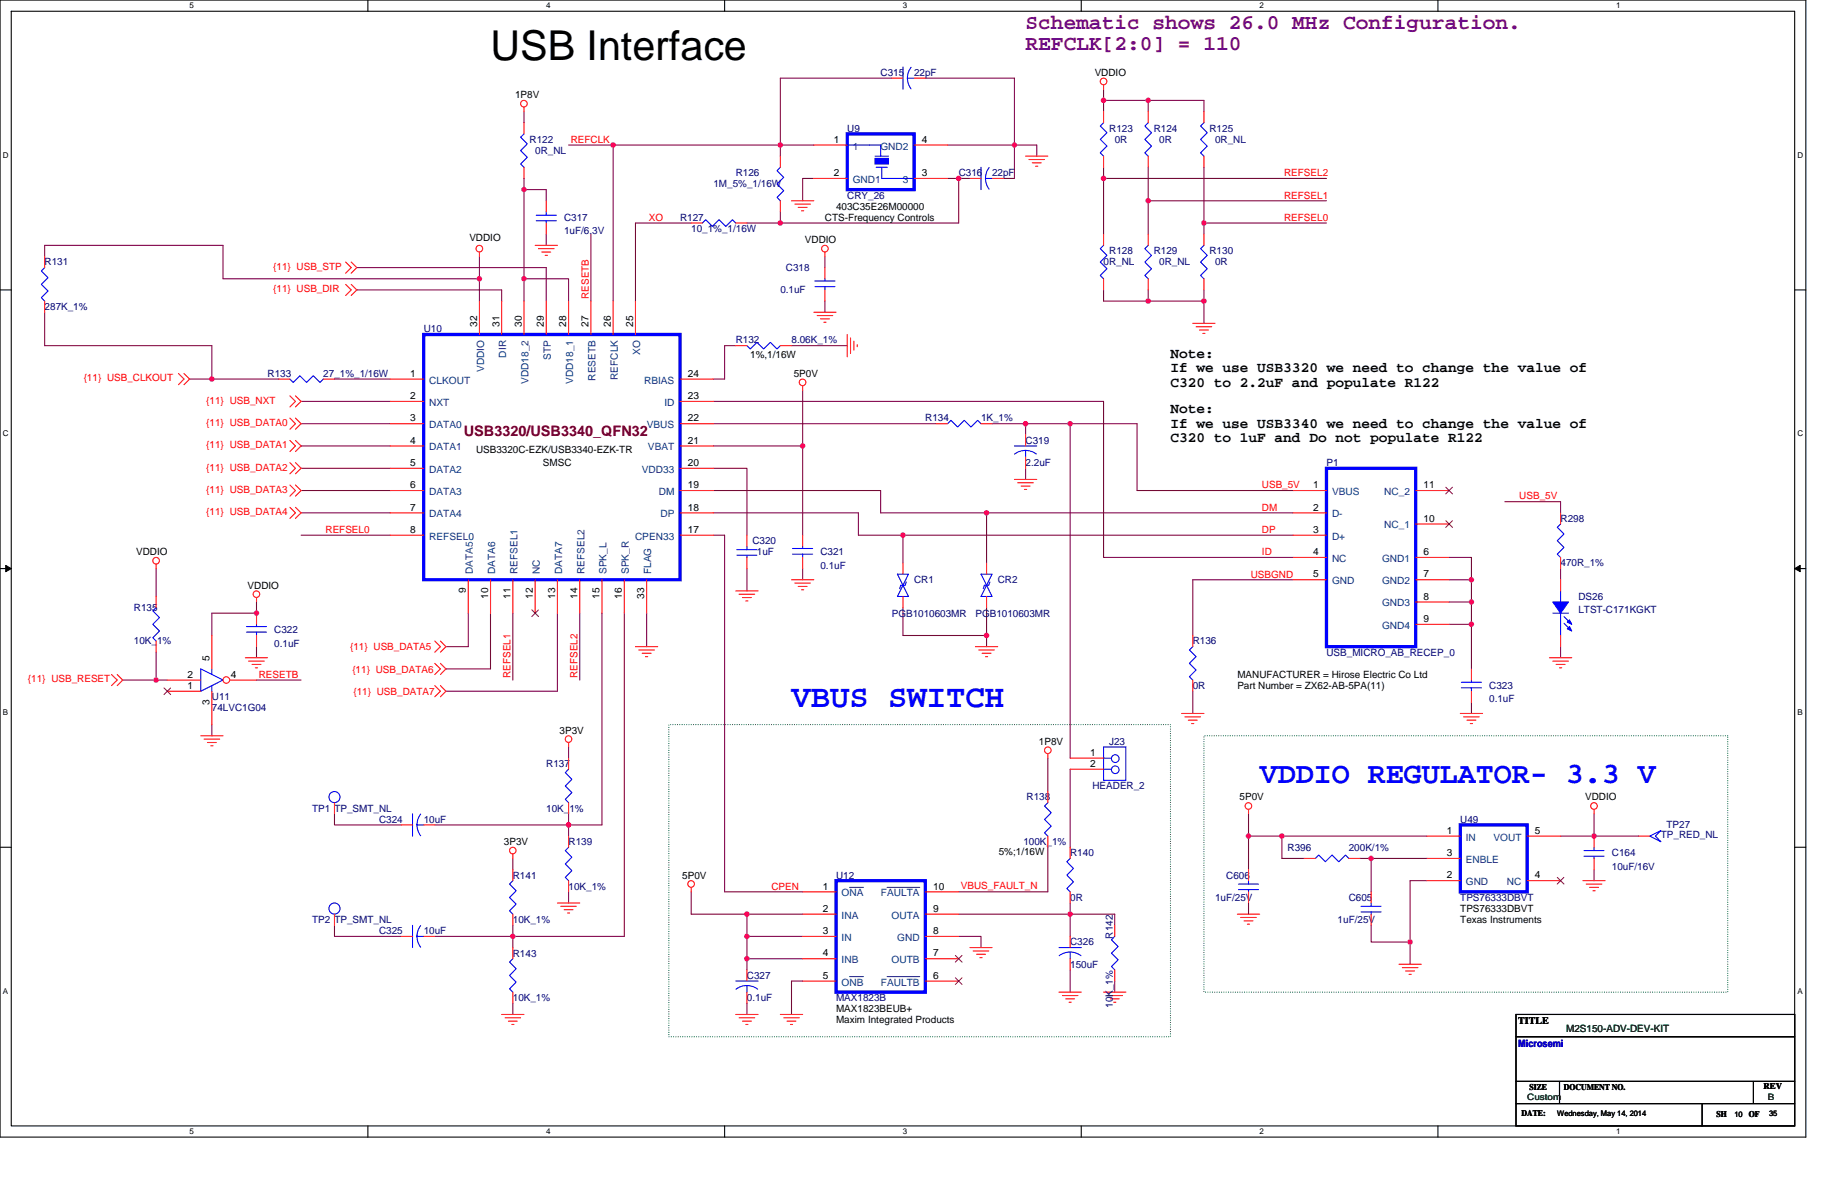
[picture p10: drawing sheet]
<svg xmlns="http://www.w3.org/2000/svg" width="432mm" height="279mm" viewBox="0 0 432 279" stroke-linecap="round" stroke-linejoin="round" font-family="sans-serif">
<path d="M0 0h428v269.5h-428zM2.7 2.7h422.6v264.1h-422.6z" fill="none" stroke="#000" stroke-width=".25"/>
<g fill="#fff">
<path d="M44.9 .3h1.1v2.1h-1.1z"/>
<path d="M44.9 267.1h1.1v2.1h-1.1z"/>
</g>
<path d="M87.2 0v2.7M87.2 266.8v2.7" fill="none" stroke="#000" stroke-width=".25"/>
<g fill="#fff">
<path d="M129.4 .3h1.1v2.1h-1.1z"/>
<path d="M129.4 267.1h1.1v2.1h-1.1z"/>
</g>
<path d="M171.7 0v2.7M171.7 266.8v2.7" fill="none" stroke="#000" stroke-width=".25"/>
<g fill="#fff">
<path d="M214 .3h1v2.1h-1z"/>
<path d="M214 267.1h1v2.1h-1z"/>
</g>
<path d="M256.2 0v2.7M256.2 266.8v2.7" fill="none" stroke="#000" stroke-width=".25"/>
<g fill="#fff">
<path d="M298.5 .3h1v2.1h-1z"/>
<path d="M298.5 267.1h1v2.1h-1z"/>
</g>
<path d="M340.8 0v2.7M340.8 266.8v2.7" fill="none" stroke="#000" stroke-width=".25"/>
<g fill="#fff">
<path d="M383 .3h1.1v2.1h-1.1z"/>
<path d="M383 267.1h1.1v2.1h-1.1z"/>
<path d="M.7 35.7h1.4v2.1h-1.4z"/>
<path d="M426 35.7h1.4v2.1h-1.4z"/>
<path d="M.7 101.7h1.4v2.1h-1.4z"/>
<path d="M426 101.7h1.4v2.1h-1.4z"/>
</g>
<path d="M0 68.7h2.7M425.3 68.7h2.7" fill="none" stroke="#000" stroke-width=".25"/>
<g fill="#fff">
<path d="M.7 167.8h1.2v2.1h-1.2z"/>
<path d="M426 167.8h1.2v2.1h-1.2z"/>
</g>
<path d="M0 134.7h2.7M425.3 134.7h2.7" fill="none" stroke="#000" stroke-width=".25"/>
<path d="M1.4 134l1.3 .7-1.3 .8zM425.3 134.7l1.3-.7v1.5z" fill="#000" stroke="#000" stroke-width=".24"/>
<g fill="#fff">
<path d="M.7 233.8h1.2v2.1h-1.2z"/>
<path d="M426 233.8h1.2v2.1h-1.2z"/>
</g>
<path d="M0 200.8h2.7M425.3 200.8h2.7M359.3 240.4h66v26.4h-66zM359.3 245.7h66M359.3 256.3h66M369.6 256.3v5.2M415.5 256.3v5.2M359.3 261.5h66M403.4 261.5v5.3" fill="none" stroke="#000" stroke-width=".25"/>
<path d="M158.5 171.7h118.9v74h-118.9zM285.3 174.4h124.2v60.7h-124.2z" fill="none" stroke="#008000" stroke-width=".25" stroke-dasharray="0 .5"/>
<g fill="none" stroke="#800040" stroke-width=".25">
<path d="M211.3 18.5h-26.4v15.9M219.3 18.5h21.1v15.9M124.2 26.4v2.7M134.7 34.4h10.6M145.3 34.4v37M145.3 34.4h39.6M184.9 34.4h8M184.9 34.4v2.6M224.6 34.4h15.8M240.4 34.4v7.9h-2.6M240.4 34.4h5.3v2.6M261.5 21.2v2.6"/>
<path d="M261.5 23.8v2.6M261.5 23.8h10.6M261.5 39.6v2.7M272.1 39.6v8M272.1 23.8v2.6M272.1 23.8h13.2v2.6M285.3 39.6v13.3M124.2 44.9v21.2h10.5v5.3M124.2 42.3v2.6M124.2 44.9h5.3v2.7M129.5 55.5v2.6M140 55.5v15.9"/>
<path d="M163.8 52.9h-13.2v18.5M177 52.9h7.9M184.9 50.2v2.7M192.9 42.3h-2.7v5.3M224.6 42.3h2.6M227.2 42.3v10.6h-42.3M227.2 42.3h2.6M261.5 42.3v13.2M261.5 42.3h52.9M272.1 47.6v7.9M272.1 47.6h42.3M285.3 52.9v2.6"/>
<path d="M285.3 52.9h29.1M10.6 60.8v-2.7h42.3v8h60.7v5.3M10.6 74v7.9h39.6v7.9M84.6 63.4h44.9v8M84.6 68.7h34.3v2.7M113.6 60.8v5.3M124.2 66.1v5.3M195.5 71.4v2.6M195.5 60.8v2.6M261.5 68.7v2.7h10.6M272.1 68.7v2.7M272.1 71.4h13.2"/>
<path d="M285.3 71.4v5.2M285.3 68.7v2.7M44.9 89.8h5.3M50.2 89.8h15.9M71.4 95.1h21.1M79.3 89.8h13.2M169.1 95.1h92.4v37h45M174.4 81.9h-2.7v7.9h-2.6M187.6 81.9h13.2M190.2 92.5v13.2M71.4 100.4h21.1M71.4 105.7h21.1"/>
<path d="M71.4 111h21.1M71.4 116.2h21.1M169.1 111h7.9v15.8M169.1 105.7h21.1M169.1 116.2h39.6v5.3h25.1v11.9M169.1 100.4h52.8M190.2 105.7v21.1M235.1 100.4h8M243.1 100.4v2.6M243.1 111v2.6M243.1 100.4h10.5M253.6 100.4v79.3"/>
<path d="M253.6 100.4h15.9v15.8h37M356.6 118.9h13.2v2.6M37 134.7v6.7M71.4 121.5h21.1M71.4 126.8h21.1M169.1 126.8h2.6v84.5h18.5M169.1 121.5h34.3v5.3h10.6v6.6M177 134.7v5.3M190.2 134.7v2.7M214 126.8h92.5M233.8 121.5h72.7M306.5 137.4h-23.8v13.2"/>
<path d="M343.4 137.4h5.3M343.4 132.1h5.3v5.3M348.7 137.4v5.3M369.8 134.7v2.7M37 154.6v6.6M60.8 153.2v2.7M60.8 142.7v2.6h-10.6v5.3M111 145.3v7.9h-5.3M116.2 145.3v13.2h-10.5M121.5 145.3v15.9M132.1 145.3v18.5h-26.4M137.4 145.3v15.9"/>
<path d="M142.7 145.3v50.2h-8M148 145.3v76.6h-26.5M153.2 145.3v7.9M214 144v6.6h19.8M233.8 150.6v2.6M233.8 144v6.6M343.4 142.7h5.3M343.4 148h5.3M348.7 148v10.5M348.7 142.7v5.3M369.8 153.2v2.7M29.1 161.2h7.9"/>
<path d="M37 161.2h2.6M50.2 171.7v2.7M60.8 161.2h10.6M134.7 177v2.7M248.3 179.7v7.9M282.7 163.8v5.3M348.7 166.5v2.6M79.3 192.9v2.6h15.8M103 195.5h31.7M134.7 192.9v2.6M134.7 195.5v2.6M253.6 182.3v18.5"/>
<path d="M295.9 192.9v5.2M295.9 198.1h7.9M295.9 198.1v8M303.8 198.1h34.4M303.8 198.1v5.3h5.3M369.8 198.1h8M377.8 198.1h10.5M377.8 192.9v5.2M79.3 219.3v2.6h15.8M121.5 219.3v2.6M121.5 203.4v2.7M134.7 211.3v2.7"/>
<path d="M163.8 211.3v5.3h13.2M177 216.6v5.3M177 216.6h13.2M227.2 216.6h26.4M248.3 200.8v10.5h-21.1M253.6 216.6v5.3M253.6 214v2.6M253.6 216.6h10.6v2.7M295.9 214v2.6M322.3 203.4h2.7v7.9M325 203.4h13.2M325 219.3v3.9h9.2"/>
<path d="M338.2 208.7h-4v14.5M377.8 206.1v2.6M103 221.9h18.5M121.5 221.9v2.7M121.5 237.8v2.6M177 237.8v2.6M177 227.2h13.2M177 221.9h13.2M177 227.2v2.6M177 221.9v5.3M190.2 232.5h-2.6v7.9M227.2 221.9h5.3v2.7"/>
<path d="M253.6 229.8v5.3M264.2 232.5v2.6M334.2 223.2v5.3"/>
</g>
<g fill="#f0f" stroke="#f0f" stroke-width=".25">
<circle cx="50.2" cy="89.8" r=".52"/>
<circle cx="184.9" cy="34.4" r=".52"/>
<circle cx="348.7" cy="142.7" r=".52"/>
<circle cx="348.7" cy="137.4" r=".52"/>
<circle cx="124.2" cy="44.9" r=".52"/>
<circle cx="113.6" cy="66.1" r=".52"/>
<circle cx="145.3" cy="34.4" r=".52"/>
<circle cx="261.5" cy="42.3" r=".52"/>
<circle cx="177" cy="227.2" r=".52"/>
<circle cx="272.1" cy="47.6" r=".52"/>
<circle cx="177" cy="221.9" r=".52"/>
<circle cx="134.7" cy="195.5" r=".52"/>
<circle cx="184.9" cy="52.8" r=".52"/>
<circle cx="285.3" cy="52.8" r=".52"/>
<circle cx="121.5" cy="221.9" r=".52"/>
<circle cx="190.2" cy="105.7" r=".52"/>
<circle cx="240.4" cy="34.4" r=".52"/>
<circle cx="60.8" cy="145.3" r=".52"/>
<circle cx="261.5" cy="23.8" r=".52"/>
<circle cx="272.1" cy="23.8" r=".52"/>
<circle cx="177" cy="216.6" r=".52"/>
<circle cx="124.2" cy="66.1" r=".52"/>
<circle cx="272.1" cy="71.3" r=".52"/>
<circle cx="243" cy="100.4" r=".52"/>
<circle cx="285.3" cy="71.3" r=".52"/>
<circle cx="348.7" cy="147.9" r=".52"/>
<circle cx="233.8" cy="121.5" r=".52"/>
<circle cx="227.2" cy="42.3" r=".52"/>
<circle cx="253.6" cy="216.6" r=".52"/>
<circle cx="253.6" cy="100.4" r=".52"/>
<circle cx="214" cy="126.8" r=".52"/>
<circle cx="233.8" cy="150.6" r=".52"/>
<circle cx="37" cy="161.2" r=".52"/>
<circle cx="377.8" cy="198.1" r=".52"/>
<circle cx="295.9" cy="198.1" r=".52"/>
<circle cx="303.8" cy="198.1" r=".52"/>
<circle cx="334.2" cy="223.2" r=".52"/>
<circle cx="324.9" cy="203.4" r=".52"/>
</g>
<g fill="none" stroke="#f00" stroke-width=".25">
<path d="M211.3 18.5h2.7M216.6 18.5h2.7M124.2 25.4v1M192.9 34.4h7.9M216.6 34.4h8M243.1 37h5.2M243.8 37.8h3.7M244.6 38.6h2.2M245.4 39.4h.6M261.5 20.1v1.1M261.5 37v2.6M261.5 26.4v2.7"/>
<path d="M113.6 59.7v1.1M126.8 58.1h5.3M127.6 58.9h3.7M128.4 59.7h2.1M187.6 47.6h5.3M188.4 48.4h3.7M189.2 49.1h2.1M189.9 50h.6M192.9 42.3h7.9M195.5 59.7v1.1M216.6 42.3h8M272.1 55.5v2.6"/>
<path d="M81.9 62.1l1.3 1.3-1.3 1.3M81.9 67.4l1.3 1.3-1.3 1.3M83.2 62.1l1.4 1.3-1.4 1.3M83.2 67.4l1.4 1.3-1.4 1.3M129.2 60.5h.5M192.9 74h5.2M193.7 74.8h3.7M194.4 75.6h2.2M195.2 76.4h.6M200.8 79.3v5.3M272.1 66.1v2.6M282.7 76.6h5.3"/>
<path d="M283.5 77.4h3.7M284.3 78.2h2.1M285.1 79h.5M42.3 88.5l1.3 1.3-1.3 1.4M43.6 88.5l1.3 1.3-1.3 1.4M68.7 93.8l1.3 1.3-1.3 1.3M68.7 99.1l1.3 1.3-1.3 1.3M70 93.8l1.4 1.3-1.4 1.3M70 99.1l1.4 1.3-1.4 1.3M190.2 91.4v1.1M201.6 80.1v3.7M202.4 80.9v2.1"/>
<path d="M203.2 81.7v.5M68.7 104.4l1.3 1.3-1.3 1.3M68.7 109.6l1.3 1.4-1.3 1.3M68.7 114.9l1.3 1.3-1.3 1.4M70 104.4l1.4 1.3-1.4 1.3M70 109.6l1.4 1.4-1.4 1.3M70 114.9l1.4 1.3-1.4 1.4M221.9 100.4h2.7M232.5 100.4h2.6M240.4 113.6h5.3M241.2 114.4h3.7M242 115.2h2.1"/>
<path d="M242.8 116h.5M306.5 116.2h7.9M335.5 116.2h7.9M37 133.7v1M68.7 120.2l1.3 1.3-1.3 1.4M70 120.2l1.4 1.3-1.4 1.4M177 132.1v2.6M177 126.8v2.7M187.6 137.4h5.3M188.4 138.2h3.7M189.2 139h2.1M189.9 139.8h.6"/>
<path d="M306.5 121.5h7.9M306.5 126.8h7.9M306.5 132.1h7.9M306.5 137.4h7.9M335.5 132.1h7.9M335.5 137.4h7.9M335.5 124.2h7.9M369.8 132.1v2.6M369.8 121.5v2.7M26.4 159.9l1.4 1.3-1.4 1.3M27.8 159.9l1.3 1.3-1.3 1.3M37 151.9v2.7"/>
<path d="M37 141.4v2.6M50.2 150.6v7.9M58.1 155.9h5.3M58.9 156.7h3.7M59.7 157.5h2.1M60.5 158.3h.5M60.8 141.6v1.1M103 151.9l1.4 1.3-1.4 1.4M103 157.2l1.4 1.3-1.4 1.4M104.4 151.9l1.3 1.3-1.3 1.4M104.4 157.2l1.3 1.3-1.3 1.4M150.6 153.2h5.3"/>
<path d="M151.4 154h3.7M152.2 154.8h2.1M153 155.6h.5M174.4 140h5.3M175.2 140.8h3.7M176 141.6h2.1M176.7 142.4h.6M231.2 153.2h5.3M232 154h3.6M232.7 154.8h2.2M233.6 155.6h.5M335.5 142.7h7.9"/>
<path d="M335.5 148h7.9M367.2 155.9h5.3M368 156.7h3.7M368.8 157.5h2.1M369.6 158.3h.5M39.6 161.2h8M39.6 163.8h8M47.6 174.4h5.3M48.4 175.2h3.7M49.1 176h2.2M50 176.7h.5M103 162.5l1.4 1.3-1.4 1.3"/>
<path d="M104.4 162.5l1.3 1.3-1.3 1.3M134.7 176v1M248.3 178.6v1.1M253.6 179.7h7.9M280 169.1h5.3M280.8 169.9h3.7M281.6 170.7h2.1M282.4 171.5h.5M346.1 169.1h5.3M346.9 169.9h3.7M347.7 170.7h2.1M348.4 171.5h.6"/>
<path d="M253.6 182.3h7.9M295.9 191.8v1.1M338.2 198.1h7.9M361.9 198.1h7.9M377.8 191.8v1.1M377.8 198.1v2.7M388.3 198.1h2.7M121.5 202.4v1M132.1 214h5.3M132.9 214.8h3.7M133.7 215.6h2.1M134.5 216.4h.5"/>
<path d="M163.8 210.3v1M293.2 216.6h5.3M294 217.4h3.7M294.8 218.2h2.1M295.6 219h.5M338.2 203.4h7.9M338.2 208.7h7.9M361.9 208.7h7.9M375.1 208.7h5.3M375.9 209.5h3.7M376.7 210.3h2.1M377.5 211.1h.5"/>
<path d="M377.8 203.4v2.7M177 229.8v2.7M177 235.1v2.7M229.8 224.6h5.3M230.6 225.4h3.7M231.4 226.1h2.2M232.2 226.9h.5M251 235.1h5.3M251.8 235.9h3.7M252.6 236.7h2.1M253.4 237.5h.5M261.5 235.1h5.3"/>
<path d="M262.3 235.9h3.7M263.1 236.7h2.1M263.9 237.5h.6M331.6 228.5h5.2M332.3 229.3h3.7M333.1 230.1h2.1M333.9 230.9h.6M118.9 240.4h5.3M119.7 241.2h3.7M120.5 242h2.1M121.3 242.8h.5M174.4 240.4h5.3"/>
<path d="M175.2 241.2h3.7M176 242h2.1M176.7 242.8h.6M184.9 240.4h5.3M185.7 241.2h3.7M186.5 242h2.1M187.3 242.8h.5"/>
<circle cx="261.5" cy="19.3" r=".78"/>
<circle cx="124.2" cy="24.6" r=".78"/>
<circle cx="113.6" cy="58.9" r=".78"/>
<circle cx="195.5" cy="58.9" r=".78"/>
<circle cx="190.2" cy="90.6" r=".78"/>
<circle cx="37" cy="132.9" r=".78"/>
<circle cx="60.8" cy="140.8" r=".78"/>
<circle cx="134.7" cy="175.1" r=".78"/>
<circle cx="248.3" cy="177.8" r=".78"/>
<circle cx="295.9" cy="191" r=".78"/>
<circle cx="377.8" cy="191" r=".78"/>
<circle cx="121.5" cy="201.6" r=".78"/>
<circle cx="163.8" cy="209.5" r=".78"/>
</g>
<g fill="none" stroke="#00f" stroke-width=".25">
<path d="M214 15.9v5.3M215.1 18.5h1.5M215.9 15.9l-.6 1.2-.2 1.4 .2 1.4 .6 1.2M200.8 34.4h7.9v2.6M207.4 37h3.2M207.6 39.6h2.7M209 39.6v2.7h7.6M261.5 29.1l-.7 .8 1.5 1.6-1.5 1.5 1.5 1.6-1.5 1.6 .7 .8M272.1 58.1l-.8 .8 1.6 1.6-1.6 1.6 1.6 1.6-1.6 1.6 .8 .8M224.6 100.4l.8-.8 1.5 1.6 1.6-1.6 1.6 1.6 1.6-1.6 .8 .8M174.6 130.3h4.8M174.6 131.6h4.8"/>
<path d="M177 131.6v.5M177 129.5v.8M369.8 124.2l-.7 .8 1.5 1.6-1.5 1.5 1.5 1.6-1.5 1.6 .7 .8M37 144l-.8 .8 1.6 1.6-1.6 1.6 1.6 1.5-1.6 1.6 .8 .8M47.6 158.5l5.3 2.7-5.3 2.6zM50.2 158.5v1.4M50.2 162.5v1.3M261.5 177h5.3v7.9h-5.3zM261.5 179.7h1.9M261.5 182.3h1.9M391 198.1l2.6-1.3-1.3 1.3 1.3 1.4zM375.4 201.6h4.8"/>
<path d="M375.4 202.9h4.8M377.8 202.9v.5M377.8 200.8v.8M174.4 232.5h5.3M174.4 234.4l1.2-.6 1.4-.2 1.3 .2 1.3 .6M177 233.6v1.5"/>
<circle cx="264.3" cy="179.8" r=".91"/>
<circle cx="264.3" cy="182.4" r=".91"/>
</g>
<path d="M200.8 31.7h15.8v13.2h-15.8zM207.6 37.8h2.7v.8h-2.7zM314.4 111h21.1v42.2h-21.1zM346.1 195.5h15.8v15.8h-15.8z" fill="none" stroke="#00f" stroke-width=".78"/>
<path d="M342.6 115.5l1.6 1.6M344.2 115.5l-1.6 1.6M342.6 123.4l1.6 1.6M344.2 123.4l-1.6 1.6M38.9 163l1.5 1.6M40.4 163l-1.6 1.6M369.1 207.9l1.5 1.6M370.6 207.9l-1.6 1.6" fill="none" stroke="#804000" stroke-width=".24"/>
<circle cx="53.6" cy="161.2" r=".78" fill="#fff" stroke="#f00" stroke-width=".25"/>
<g fill="none" stroke="#f00" stroke-width=".25">
<path d="M124.2 39.6v2.7M124.2 29.1v2.6M184.9 37v2.6M272.1 37v2.6M272.1 26.4v2.7M285.3 37v2.6M285.3 26.4v2.7M129.5 52.9v2.6M129.5 47.6v2.6M163.8 52.9h2.7M174.4 52.9h2.6M184.9 47.6v2.6"/>
<path d="M229.8 42.3h2.7M235.1 42.3h2.7M261.5 55.5v2.6M285.3 55.5v2.6M10.6 60.8v2.6M10.6 71.4v2.6M113.6 71.4v7.9M118.9 71.4v7.9M124.2 71.4v7.9M129.5 71.4v7.9M134.7 71.4v7.9M140 71.4v7.9"/>
<path d="M145.3 71.4v7.9M150.6 71.4v7.9M195.5 63.4v2.7M195.5 68.7v2.7M261.5 66.1v2.6M285.3 66.1v2.6M66.1 89.8h2.6M76.6 89.8h2.7M92.5 89.8h7.9M92.5 95.1h7.9M161.2 89.8h7.9M161.2 95.1h7.9"/>
<path d="M174.4 81.9h2.6M184.9 81.9h2.7M92.5 100.4h7.9M92.5 105.7h7.9M92.5 111h7.9M92.5 116.2h7.9M161.2 100.4h7.9M161.2 105.7h7.9M161.2 111h7.9M161.2 116.2h7.9M243.1 103v2.7M243.1 108.3v2.7"/>
<path d="M92.5 121.5h7.9M92.5 126.8h7.9M111 137.4v7.9M116.2 137.4v7.9M121.5 137.4v7.9M126.8 137.4v7.9M132.1 137.4v7.9M137.4 137.4v7.9M142.7 137.4v7.9M148 137.4v7.9M153.2 137.4v7.9M161.2 121.5h7.9"/>
<path d="M161.2 126.8h7.9M190.2 126.8v2.7M190.2 132.1v2.6M214 133.4v2.7M233.8 133.4v2.7M369.8 137.4v2.6M60.8 145.3v2.7M60.8 150.6v2.6M214 141.4v2.6M233.8 141.4v2.6M282.7 150.6v2.6M348.7 158.5v2.7"/>
<path d="M369.8 150.6v2.6M50.2 163.8v7.9M54.4 161.2h6.4M134.7 179.7v2.6M282.7 161.2v2.6M348.7 163.8v2.7M79.3 190.2v2.7M95.1 195.5h2.7M100.4 195.5h2.6M134.7 190.2v2.7M134.7 198.1v2.7M248.3 187.6v2.6"/>
<path d="M248.3 198.1v2.7M79.3 216.6v2.7M121.5 216.6v2.7M121.5 206.1v2.6M134.7 208.7v2.6M190.2 211.3h7.9M190.2 216.6h7.9M219.3 211.3h7.9M219.3 216.6h7.9M253.6 200.8v2.6M253.6 211.3v2.7M264.2 219.3v2.6"/>
<path d="M295.9 211.3v2.7M295.9 206.1v2.6M309.1 203.4h2.6M319.7 203.4h2.6M325 216.6v2.7M325 211.3v2.7M95.1 221.9h2.7M100.4 221.9h2.6M121.5 235.1v2.7M121.5 224.6v2.6M190.2 221.9h7.9M190.2 227.2h7.9"/>
<path d="M190.2 232.5h7.9M219.3 221.9h7.9M219.3 227.2h7.9M219.3 232.5h7.9M253.6 221.9v2.7M253.6 227.2v2.6M264.2 229.8v2.7"/>
</g>
<g fill="none" stroke="#00f" stroke-width=".25">
<path d="M124.2 31.7l-.8 .8 1.6 1.6-1.6 1.6 1.6 1.6-1.6 1.6 .8 .7M184.9 39.6l-.8 .8 1.6 1.6-1.6 1.6 1.6 1.6-1.6 1.6 .8 .8M232.5 39.6v5.3M234.4 39.7a4.2 4.2 0 0 0 0 5.1M272.1 29.1l-.8 .8 1.6 1.6-1.6 1.5 1.6 1.6-1.6 1.6 .8 .8M285.3 29.1l-.8 .8 1.6 1.6-1.6 1.5 1.6 1.6-1.6 1.6 .8 .8M127.1 51h4.7M127.1 52.3h4.7M129.5 52.3v.6M129.5 50.2v.8M166.5 52.9l.7-.8 1.6 1.6 1.6-1.6 1.6 1.6 1.6-1.6 .8 .8M233.6 42.3h1.5"/>
<path d="M261.5 58.1l-.7 .8 1.5 1.6-1.5 1.6 1.5 1.6-1.5 1.6 .7 .8M285.3 58.1l-.8 .8 1.6 1.6-1.6 1.6 1.6 1.6-1.6 1.6 .8 .8M10.6 63.4l-.8 .8 1.6 1.6-1.6 1.6 1.6 1.6-1.6 1.5 .8 .9M193.1 67.9h4.8M193.1 66.6h4.8M195.5 66.1v.5M195.5 67.9v.8M68.7 89.8l.8 .8 1.6-1.6 1.6 1.6 1.6-1.6 1.5 1.6 .8-.8M177 81.9l.8 .8 1.6-1.6 1.6 1.6 1.6-1.6 1.5 1.6 .8-.8M240.4 105.7h5.3M240.5 107.6l1.2-.6 1.3-.3 1.4 .3 1.2 .6M243.1 106.7v1.6"/>
<path d="M187.8 131.3h4.8M187.8 130h4.8M190.2 129.5v.5M190.2 131.3v.8M212.7 136.1h2.6l-1.3 2.6zM214 138.7l1.3 2.7h-2.6zM214.8 137.9l-.3 .8h-1l-.3 .8M232.5 136.1h2.6l-1.3 2.6zM233.8 138.7l1.3 2.7h-2.6zM234.6 137.9l-.3 .8h-1l-.3 .8M58.4 149.8h4.8M58.4 148.5h4.8"/>
<path d="M60.8 148v.5M60.8 149.8v.8M282.7 153.2l-.8 .8 1.6 1.6-1.6 1.6 1.6 1.6-1.6 1.6 .8 .8M368 145.3h3.7M369.8 140v2.7M369.8 145.3v5.3M370.6 146.1l1.6 1.6M370.6 147.7l1.6 1.6M346.3 163h4.8M346.3 161.7h4.8M348.7 161.2v.5M348.7 163v.8"/>
<path d="M97.8 192.9v5.2M98.8 195.5h1.6M99.7 192.9l-.7 1.2-.2 1.4 .2 1.3 .7 1.3M134.7 182.3l-.7 .8 1.5 1.6-1.5 1.6 1.5 1.5-1.5 1.6 .7 .8M248.3 190.2l-.8 .8 1.6 1.6-1.6 1.6 1.6 1.6-1.6 1.6 .8 .7M97.8 219.3v5.3M99.7 219.4l-.7 1.1-.2 1.4 .2 1.4 .7 1.2M121.5 208.7l-.7 .8 1.5 1.6-1.5 1.6 1.5 1.5-1.5 1.6 .7 .8M134.7 200.8l-.7 .8 1.5 1.6-1.5 1.5 1.5 1.6-1.5 1.6 .7 .8M253.6 203.4l-.8 .8 1.6 1.6-1.6 1.6 1.6 1.6-1.6 1.6 .8 .7M293.5 209.5h4.8M293.5 210.8h4.8"/>
<path d="M295.9 210.8v.5M295.9 208.7v.8M311.7 203.4l.8-.8 1.6 1.6 1.6-1.6 1.6 1.6 1.6-1.6 .8 .8M322.6 214.8h4.7M322.6 216.1h4.7M325 216.1v.5M325 214v.8M98.8 221.9h1.6M121.5 227.2l-.7 .8 1.5 1.6-1.5 1.6 1.5 1.5-1.5 1.6 .7 .8M251 224.6h5.3M251 226.5a4.3 4.3 0 0 1 5.2 0M253.6 225.6v1.6"/>
<path d="M264.2 221.9l-.8 .8 1.6 1.6-1.6 1.6 1.6 1.6-1.6 1.5 .8 .8"/>
<circle cx="79.3" cy="188.9" r="1.31"/>
<circle cx="79.3" cy="215.3" r="1.31"/>
</g>
<path d="M100.4 79.3h60.8v58.1h-60.8zM198.1 208.7h21.2v26.4h-21.2z" fill="none" stroke="#00f" stroke-width=".78"/>
<path d="M201.3 210.3h3.4M210.2 210.3h7.8M201.3 231.4h3.4M210.2 231.4h7.8" fill="none" stroke="#004080" stroke-width=".24"/>
<path d="M126 144.5l1.6 1.6M127.6 144.5l-1.6 1.6M226.4 226.4l1.6 1.6M226.4 231.7l1.6 1.6M228 226.4l-1.6 1.6M228 231.7l-1.6 1.6" fill="none" stroke="#804000" stroke-width=".24"/>
<g fill="#00f" stroke="#00f" stroke-width=".25">
<path d="M368 142.7h3.7l-1.9 2.6z" fill-rule="evenodd"/>
<path d="M372 148.5l.5 1-1.1-.5z" fill-rule="evenodd"/>
<path d="M372 146.9l.5 1.1-1.1-.6z" fill-rule="evenodd"/>
</g>
<g fill="#f0f" stroke="#f0f" stroke-width=".25">
<circle cx="50.2" cy="89.8" r=".52"/>
<circle cx="184.9" cy="34.4" r=".52"/>
<circle cx="348.7" cy="142.7" r=".52"/>
<circle cx="348.7" cy="137.4" r=".52"/>
<circle cx="124.2" cy="44.9" r=".52"/>
<circle cx="113.6" cy="66.1" r=".52"/>
<circle cx="145.3" cy="34.4" r=".52"/>
<circle cx="261.5" cy="42.3" r=".52"/>
<circle cx="177" cy="227.2" r=".52"/>
<circle cx="272.1" cy="47.6" r=".52"/>
<circle cx="177" cy="221.9" r=".52"/>
<circle cx="134.7" cy="195.5" r=".52"/>
<circle cx="184.9" cy="52.8" r=".52"/>
<circle cx="285.3" cy="52.8" r=".52"/>
<circle cx="121.5" cy="221.9" r=".52"/>
<circle cx="190.2" cy="105.7" r=".52"/>
<circle cx="240.4" cy="34.4" r=".52"/>
<circle cx="60.8" cy="145.3" r=".52"/>
<circle cx="261.5" cy="23.8" r=".52"/>
<circle cx="272.1" cy="23.8" r=".52"/>
<circle cx="177" cy="216.6" r=".52"/>
<circle cx="124.2" cy="66.1" r=".52"/>
<circle cx="272.1" cy="71.3" r=".52"/>
<circle cx="243" cy="100.4" r=".52"/>
<circle cx="285.3" cy="71.3" r=".52"/>
<circle cx="348.7" cy="147.9" r=".52"/>
<circle cx="233.8" cy="121.5" r=".52"/>
<circle cx="227.2" cy="42.3" r=".52"/>
<circle cx="253.6" cy="216.6" r=".52"/>
<circle cx="253.6" cy="100.4" r=".52"/>
<circle cx="214" cy="126.8" r=".52"/>
<circle cx="233.8" cy="150.6" r=".52"/>
<circle cx="37" cy="161.2" r=".52"/>
<circle cx="377.8" cy="198.1" r=".52"/>
<circle cx="295.9" cy="198.1" r=".52"/>
<circle cx="303.8" cy="198.1" r=".52"/>
<circle cx="334.2" cy="223.2" r=".52"/>
<circle cx="324.9" cy="203.4" r=".52"/>
</g>
<text font-size="9.8" x="116.2" y="14.1">USB Interface</text>
<text font-size="7.6" fill="#00f" x="187.6" y="167.5">VBUS SWITCH</text>
<text font-size="7.1" fill="#00f" x="298.5" y="185.6">VDDIO REGULATOR- 3.3 V</text>
<g font-size="5" fill="#800080">
<text x="243.1" y="6.9">Schematic shows 26.0 MHz Configuration.</text>
<text x="243.1" y="11.9">REFCLK[2:0] = 110</text>
</g>
<g font-size="3.4">
<text x="277.4" y="84.8">Note:</text>
<text x="277.4" y="88.2">If we use USB3320 we need to change the value of</text>
<text x="277.4" y="91.6">C320 to 2.2uF and populate R122</text>
<text x="277.4" y="98">Note:</text>
<text x="277.4" y="101.4">If we use USB3340 we need to change the value of</text>
<text x="277.4" y="104.8">C320 to 1uF and Do not populate R122</text>
</g>
<text font-size="3.4" fill="#800000" x="109.9" y="103.3">USB3320/USB3340_QFN32</text>
<g font-size="2.4" fill="#000080">
<text x="208.7" y="18">C315</text>
<text x="216.6" y="18">22pF</text>
<text x="125.5" y="33.8">R122</text>
<text x="200.8" y="31.2">U9</text>
<text x="262.9" y="31.2">R123</text>
<text x="264.2" y="33.8">0R</text>
<text x="273.4" y="31.2">R124</text>
<text x="274.7" y="33.8">0R</text>
<text x="286.6" y="31.2">R125</text>
<text x="288" y="33.8">0R_NL</text>
<text x="126.8" y="36.5">0R_NL</text>
<text x="174.4" y="41.8">R126</text>
<text x="227.2" y="41.8">C316</text>
<text x="235.1" y="41.8">22pF</text>
<text x="169.1" y="44.4">1M_5%_1/16W</text>
<text x="200.8" y="47.1">CRY_26</text>
<text x="133.7" y="52.3">C317</text>
<text x="161.2" y="52.3">R127</text>
<text x="133.7" y="55.5">1uF/6.3V</text>
<text x="163.8" y="55">10_1%_1/16W</text>
<text x="10.6" y="62.9">R131</text>
<text x="186.3" y="64.2">C318</text>
<text x="261.5" y="62.9">0R_NL</text>
<text x="262.9" y="60.3">R128</text>
<text x="273.4" y="60.3">R129</text>
<text x="274.7" y="62.9">0R_NL</text>
<text x="286.6" y="60.3">R130</text>
<text x="288" y="62.9">0R</text>
<text x="184.9" y="69.5">0.1uF</text>
<text x="10.6" y="73.5">287K_1%</text>
<text x="100.4" y="78.7">U10</text>
<text x="174.4" y="81.4">R132</text>
<text x="187.6" y="81.4">8.06K_1%</text>
<text x="63.4" y="89.3">R133</text>
<text x="76.6" y="89.3">27_1%_1/16W</text>
<text x="219.3" y="99.9">R134</text>
<text x="232.5" y="99.9">1K_1%</text>
<text x="243.1" y="105.2">C319</text>
<text x="243.1" y="110.4">2.2uF</text>
<text x="314.4" y="110.4">P1</text>
<text x="369.8" y="123.7">R298</text>
<text x="178.3" y="128.9">C320</text>
<text x="179.4" y="131.6">1uF</text>
<text x="194.4" y="131.6">C321</text>
<text x="194.4" y="134.7">0.1uF</text>
<text x="369.8" y="134.2">470R_1%</text>
<text x="216.6" y="138.2">CR1</text>
<text x="236.5" y="138.2">CR2</text>
<text x="374.1" y="142.2">DS26</text>
<text x="31.7" y="144.8">R135</text>
<text x="211.3" y="146.1">PGB1010603MR</text>
<text x="231.2" y="146.1">PGB1010603MR</text>
<text x="374.1" y="145.3">LTST-C171KGKT</text>
<text x="31.7" y="152.7">10K_1%</text>
<text x="65" y="150.1">C322</text>
<text x="65" y="153.2">0.1uF</text>
<text x="282.7" y="152.7">R136</text>
<text x="314.4" y="155.4">USB_MICRO_AB_RECEP_0</text>
<text x="50.2" y="165.9">U11</text>
<text x="282.7" y="163.3">0R</text>
<text x="352.9" y="163.3">C323</text>
<text x="352.9" y="166.5">0.1uF</text>
<text x="50.2" y="168.6">74LVC1G04</text>
<text x="262.9" y="176.5">J23</text>
<text x="129.5" y="181.8">R137</text>
<text x="243.3" y="189.7">R138</text>
<text x="258.9" y="187">HEADER_2</text>
<text x="74" y="192.3">TP1 TP_SMT_NL</text>
<text x="89.8" y="195">C324</text>
<text x="100.4" y="195">10uF</text>
<text x="129.5" y="192.3">10K_1%</text>
<text x="346.1" y="195">U49</text>
<text x="394.9" y="196.3">TP27</text>
<text x="134.7" y="200.3">R139</text>
<text x="242.5" y="200.3">100K_1%</text>
<text x="253.6" y="202.9">R140</text>
<text x="305.1" y="201.6">R396</text>
<text x="319.7" y="201.6">200K/1%</text>
<text x="382" y="202.9">C164</text>
<text x="393.6" y="198.7">TP_RED_NL</text>
<text x="121.5" y="208.2">R141</text>
<text x="198.1" y="208.2">U12</text>
<text x="290.6" y="208.2">C606</text>
<text x="382" y="206.1">10uF/16V</text>
<text x="134.7" y="210.8">10K_1%</text>
<text x="253.6" y="213.5">0R</text>
<text x="288" y="213.5">1uF/25V</text>
<text x="319.7" y="213.5">C605</text>
<text x="346.1" y="213.5">TPS76333DBVT</text>
<text x="74" y="218.8">TP2 TP_SMT_NL</text>
<text x="89.8" y="221.4">C325</text>
<text x="100.4" y="221.4">10uF</text>
<text x="121.5" y="218.8">10K_1%</text>
<text x="317" y="218.8">1uF/25V</text>
<text x="121.5" y="226.7">R143</text>
<text x="253.6" y="224">C326</text>
<text x="263.7" y="222.4" transform="rotate(-90 263.7 222.4)">R142</text>
<text x="177" y="232">C327</text>
<text x="253.6" y="229.3">150uF</text>
<text x="121.5" y="237.2">10K_1%</text>
<text x="177" y="237.2">0.1uF</text>
<text x="198.1" y="237.2">MAX1823B</text>
<text x="263.7" y="238.8" transform="rotate(-90 263.7 238.8)">10K_1%</text>
</g>
<g font-size="2.4">
<text x="259.4" y="18">VDDIO</text>
<text x="122.1" y="23.3">1P8V</text>
<text x="197.6" y="33.8">1</text>
<text x="218.5" y="33.8">4</text>
<text x="197.6" y="41.7">2</text>
<text x="218.5" y="41.7">3</text>
<text x="195.5" y="52.3">CTS-Frequency Controls</text>
<text x="198.1" y="49.7">403C35E26M00000</text>
<text x="111.2" y="57.1">VDDIO</text>
<text x="190.8" y="57.6">VDDIO</text>
<text x="113.1" y="77.4" transform="rotate(-90 113.1 77.4)">32</text>
<text x="118.3" y="77.4" transform="rotate(-90 118.3 77.4)">31</text>
<text x="123.6" y="77.4" transform="rotate(-90 123.6 77.4)">30</text>
<text x="128.9" y="77.4" transform="rotate(-90 128.9 77.4)">29</text>
<text x="134.2" y="77.4" transform="rotate(-90 134.2 77.4)">28</text>
<text x="139.5" y="77.4" transform="rotate(-90 139.5 77.4)">27</text>
<text x="144.8" y="77.4" transform="rotate(-90 144.8 77.4)">26</text>
<text x="150.1" y="77.4" transform="rotate(-90 150.1 77.4)">25</text>
<text x="97.2" y="89.3">1</text>
<text x="163" y="89.3">24</text>
<text x="177.8" y="84.8">1%,1/16W</text>
<text x="188.1" y="89.3">5P0V</text>
<text x="97.2" y="94.6">2</text>
<text x="163" y="94.6">23</text>
<text x="97.2" y="99.9">3</text>
<text x="163" y="99.9">22</text>
<text x="97.2" y="105.1">4</text>
<text x="112.8" y="107.3">USB3320C-EZK/USB3340-EZK-TR</text>
<text x="163" y="105.1">21</text>
<text x="97.2" y="110.4">5</text>
<text x="128.7" y="110.4">SMSC</text>
<text x="163" y="110.4">20</text>
<text x="97.2" y="115.7">6</text>
<text x="163" y="115.7">19</text>
<text x="311.2" y="115.7">1</text>
<text x="337.4" y="115.7">11</text>
<text x="97.2" y="121">7</text>
<text x="163" y="121">18</text>
<text x="311.2" y="121">2</text>
<text x="337.4" y="123.6">10</text>
<text x="32.3" y="131.6">VDDIO</text>
<text x="97.2" y="126.3">8</text>
<text x="163" y="126.3">17</text>
<text x="311.2" y="126.3">3</text>
<text x="311.2" y="131.6">4</text>
<text x="337.4" y="131.6">6</text>
<text x="311.2" y="136.8">5</text>
<text x="337.4" y="136.8">7</text>
<text x="58.7" y="139.5">VDDIO</text>
<text x="110.4" y="140.6" transform="rotate(-90 110.4 140.6)">9</text>
<text x="115.7" y="141.9" transform="rotate(-90 115.7 141.9)">10</text>
<text x="121" y="141.9" transform="rotate(-90 121 141.9)">11</text>
<text x="126.3" y="141.9" transform="rotate(-90 126.3 141.9)">12</text>
<text x="131.6" y="141.9" transform="rotate(-90 131.6 141.9)">13</text>
<text x="136.8" y="141.9" transform="rotate(-90 136.8 141.9)">14</text>
<text x="142.1" y="141.9" transform="rotate(-90 142.1 141.9)">15</text>
<text x="147.4" y="141.9" transform="rotate(-90 147.4 141.9)">16</text>
<text x="152.7" y="141.9" transform="rotate(-90 152.7 141.9)">33</text>
<text x="337.4" y="142.1">8</text>
<text x="337.4" y="147.4">9</text>
<text x="44.4" y="160.6">2</text>
<text x="49.7" y="156.7" transform="rotate(-90 49.7 156.7)">5</text>
<text x="54.7" y="160.6">4</text>
<text x="293.2" y="160.6">MANUFACTURER = Hirose Electric Co Ltd</text>
<text x="44.4" y="163.3">1</text>
<text x="49.7" y="167" transform="rotate(-90 49.7 167)">3</text>
<text x="293.2" y="163.3">Part Number = ZX62-AB-5PA(11)</text>
<text x="132.6" y="173.8">3P3V</text>
<text x="246.2" y="176.5">1P8V</text>
<text x="258.4" y="179.1">1</text>
<text x="258.4" y="181.7">2</text>
<text x="293.8" y="189.7">5P0V</text>
<text x="375.7" y="189.7">VDDIO</text>
<text x="342.9" y="197.6">1</text>
<text x="363.8" y="197.6">5</text>
<text x="119.4" y="200.3">3P3V</text>
<text x="236.7" y="202.6">5%;1/16W</text>
<text x="342.9" y="202.9">3</text>
<text x="161.7" y="208.2">5P0V</text>
<text x="342.9" y="208.2">2</text>
<text x="363.8" y="208.2">4</text>
<text x="195" y="210.8">1</text>
<text x="221.1" y="210.8">10</text>
<text x="195" y="216.1">2</text>
<text x="195" y="221.4">3</text>
<text x="221.1" y="221.4">8</text>
<text x="221.1" y="216.1">9</text>
<text x="346.1" y="218.8">Texas Instruments</text>
<text x="346.1" y="216.1">TPS76333DBVT</text>
<text x="195" y="226.7">4</text>
<text x="221.1" y="226.7">7</text>
<text x="195" y="231.9">5</text>
<text x="221.1" y="231.9">6</text>
<text x="198.1" y="239.9">MAX1823BEUB+</text>
<text x="198.1" y="242.5">Maxim Integrated Products</text>
<text x="359.8" y="242.6">TITLE</text>
</g>
<g font-size="2.4" fill="#f00">
<text x="135.3" y="33.8">REFCLK</text>
<text x="304.3" y="41.8">REFSEL2</text>
<text x="304.3" y="47.1">REFSEL1</text>
<text x="153.8" y="52.3">XO</text>
<text x="304.3" y="52.3">REFSEL0</text>
<text x="64.7" y="64">{11} USB_STP</text>
<text x="64.7" y="69.2">{11} USB_DIR</text>
<text x="139.5" y="70.8" transform="rotate(-90 139.5 70.8)">RESETB</text>
<text x="19.8" y="90.4">{11} USB_CLKOUT</text>
<text x="48.9" y="95.7">{11} USB_NXT</text>
<text x="48.9" y="100.9">{11} USB_DATA0</text>
<text x="48.9" y="106.2">{11} USB_DATA1</text>
<text x="48.9" y="111.5">{11} USB_DATA2</text>
<text x="48.9" y="116.8">{11} USB_DATA3</text>
<text x="299.1" y="115.6">USB_5V</text>
<text x="360.1" y="118.3">USB_5V</text>
<text x="48.9" y="122.1">{11} USB_DATA4</text>
<text x="299.1" y="121">DM</text>
<text x="77.2" y="126.3">REFSEL0</text>
<text x="299.1" y="126.3">DP</text>
<text x="299.1" y="131.6">ID</text>
<text x="296.4" y="136.9">USBGND</text>
<text x="83" y="154">{11} USB_DATA5</text>
<text x="6.6" y="161.7">{11} USB_RESET</text>
<text x="61.3" y="160.6">RESETB</text>
<text x="83.5" y="159.6">{11} USB_DATA6</text>
<text x="121" y="160.6" transform="rotate(-90 121 160.6)">REFSEL1</text>
<text x="136.9" y="160.6" transform="rotate(-90 136.9 160.6)">REFSEL2</text>
<text x="83.8" y="164.6">{11} USB_DATA7</text>
<text x="182.8" y="210.8">CPEN</text>
<text x="227.7" y="210.7">VBUS_FAULT_N</text>
</g>
<g font-size="2.4" fill="#004080">
<text x="202.1" y="35.4">1</text>
<text x="208.7" y="35.4">GND2</text>
<text x="202.1" y="43.3">GND1</text>
<text x="214" y="43.3">3</text>
<text x="114.7" y="88.2" transform="rotate(-90 114.7 88.2)">VDDIO</text>
<text x="120" y="84.7" transform="rotate(-90 120 84.7)">DIR</text>
<text x="130.6" y="85.3" transform="rotate(-90 130.6 85.3)">STP</text>
<text x="151.7" y="84.1" transform="rotate(-90 151.7 84.1)">XO</text>
<text x="101.7" y="90.9">CLKOUT</text>
<text x="125.3" y="91" transform="rotate(-90 125.3 91)">VDD18_2</text>
<text x="135.8" y="91" transform="rotate(-90 135.8 91)">VDD18_1</text>
<text x="141.1" y="90.2" transform="rotate(-90 141.1 90.2)">RESETB</text>
<text x="146.4" y="90.1" transform="rotate(-90 146.4 90.1)">REFCLK</text>
<text x="152.6" y="90.9">RBIAS</text>
<text x="101.7" y="96.2">NXT</text>
<text x="101.7" y="101.5">DATA0</text>
<text x="153.3" y="101.5">VBUS</text>
<text x="157.5" y="96.2">ID</text>
<text x="101.7" y="106.7">DATA1</text>
<text x="153.6" y="106.7">VBAT</text>
<text x="101.7" y="112">DATA2</text>
<text x="152.1" y="112">VDD33</text>
<text x="101.7" y="117.3">DATA3</text>
<text x="156.1" y="117.3">DM</text>
<text x="315.7" y="117.3">VBUS</text>
<text x="328.1" y="117.3">NC_2</text>
<text x="101.7" y="122.6">DATA4</text>
<text x="156.5" y="122.6">DP</text>
<text x="315.7" y="122.6">D-</text>
<text x="328.1" y="125.2">NC_1</text>
<text x="101.7" y="127.9">REFSEL0</text>
<text x="150.5" y="127.9">CPEN33</text>
<text x="315.7" y="127.9">D+</text>
<text x="112.1" y="136.1" transform="rotate(-90 112.1 136.1)">DATA5</text>
<text x="117.3" y="136.1" transform="rotate(-90 117.3 136.1)">DATA6</text>
<text x="122.6" y="136.1" transform="rotate(-90 122.6 136.1)">REFSEL1</text>
<text x="127.9" y="136.1" transform="rotate(-90 127.9 136.1)">NC</text>
<text x="133.2" y="136.1" transform="rotate(-90 133.2 136.1)">DATA7</text>
<text x="138.5" y="136.1" transform="rotate(-90 138.5 136.1)">REFSEL2</text>
<text x="143.8" y="136.1" transform="rotate(-90 143.8 136.1)">SPK_L</text>
<text x="149.1" y="136.1" transform="rotate(-90 149.1 136.1)">SPK_R</text>
<text x="154.3" y="136.1" transform="rotate(-90 154.3 136.1)">FLAG</text>
<text x="315.7" y="133.2">NC</text>
<text x="327.5" y="133.2">GND1</text>
<text x="315.7" y="138.5">GND</text>
<text x="327.5" y="138.5">GND2</text>
<text x="327.5" y="143.7">GND3</text>
<text x="327.5" y="149">GND4</text>
<text x="347.4" y="199.2">IN</text>
<text x="353.9" y="199.2">VOUT</text>
<text x="347.4" y="204.5">ENBLE</text>
<text x="347.4" y="209.8">GND</text>
<text x="357.1" y="209.8">NC</text>
<text x="199.5" y="212.4">ONA</text>
<text x="208.8" y="212.4">FAULTA</text>
<text x="199.5" y="217.7">INA</text>
<text x="211.3" y="217.7">OUTA</text>
<text x="199.5" y="223">IN</text>
<text x="212.6" y="223">GND</text>
<text x="199.5" y="228.3">INB</text>
<text x="199.5" y="233.6">ONB</text>
<text x="208.8" y="233.6">FAULTB</text>
<text x="211.3" y="228.3">OUTB</text>
</g>
<text font-size="2.4" fill="#008000" x="371.2" y="244.6">M2S150-ADV-DEV-KIT</text>
<text font-size="2.4" fill="#0000a0" x="359.8" y="248.2">Microsemi</text>
<g font-size="2.1" fill="#008000">
<text x="361.9" y="260.8">Custom</text>
<text x="419" y="260.8">B</text>
</g>
<g font-size="2.1">
<text x="362.5" y="258.4">SIZE</text>
<text x="370.6" y="258.4">DOCUMENT NO.</text>
<text x="417.9" y="258.2">REV</text>
<text x="360.6" y="264.5">DATE:</text>
<text x="406.8" y="264.8">SH</text>
<text x="414.5" y="264.8">OF</text>
</g>
<g font-size="1.9">
<text x="44.9" y="2">5</text>
<text x="129.4" y="2">4</text>
<text x="214" y="2">3</text>
<text x="298.5" y="2">2</text>
<text x="383" y="2">1</text>
<text x=".7" y="37.4">D</text>
<text x="426" y="37.4">D</text>
<text x=".7" y="103.4">C</text>
<text x="426" y="103.4">C</text>
<text x=".7" y="169.5">B</text>
<text x="426" y="169.5">B</text>
<text x=".7" y="235.5">A</text>
<text x="426" y="235.5">A</text>
<text x="44.9" y="268.8">5</text>
<text x="129.4" y="268.8">4</text>
<text x="214" y="268.8">3</text>
<text x="298.5" y="268.8">2</text>
<text x="383" y="268.8">1</text>
</g>
<g font-size="1.8">
<text x="369.1" y="264.5">Wednesday, May 14, 2014</text>
<text x="411.1" y="264.8">10</text>
<text x="419.2" y="264.5">35</text>
</g>
</svg>
